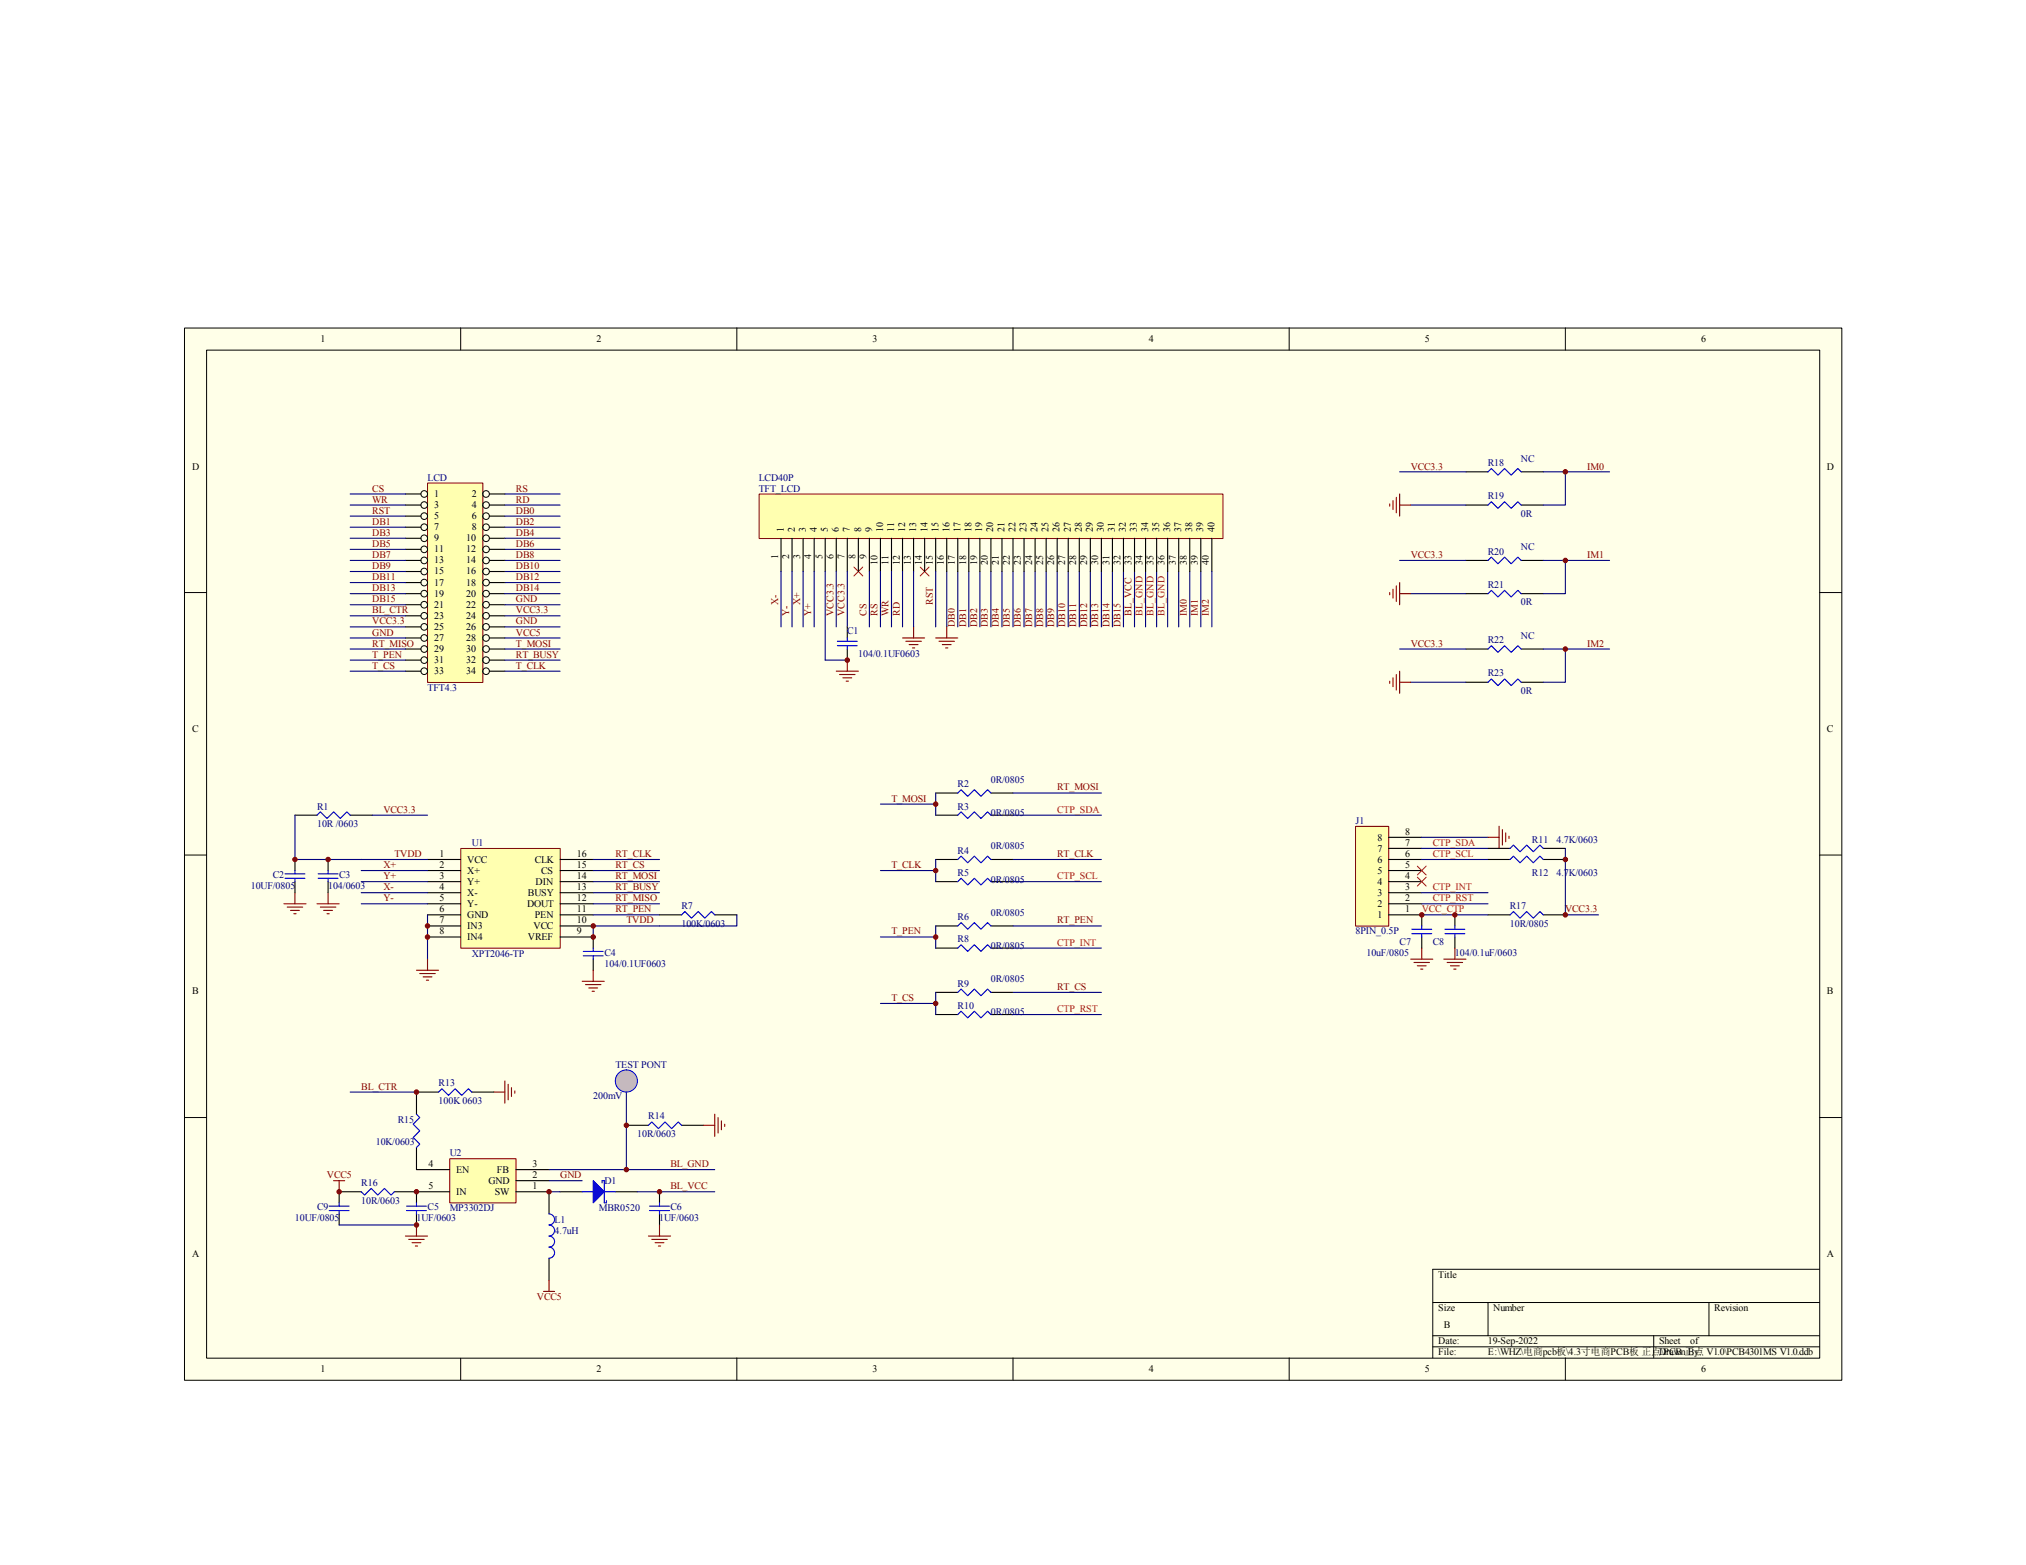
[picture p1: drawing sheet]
<svg xmlns="http://www.w3.org/2000/svg" width="279mm" height="216mm" viewBox="0 0 279 216" stroke-linecap="round" stroke-linejoin="round" font-family="sans-serif">
<path d="M25.4 45.3h228.6v145.1h-228.6z" fill="#ffffe8"/>
<g fill="none" stroke="#000" stroke-width=".14">
<path d="M25.4 45.3h228.6v145.1h-228.6zM28.5 48.3h222.5v139.1h-222.5zM63.5 45.2v3.1M101.6 45.2v3.1M139.7 45.2v3.1M177.8 45.2v3.1M215.9 45.2v3.1M25.4 81.7h3.1M250.9 81.7h3.1M25.4 118h3.1M250.9 118h3.1M25.4 154.2h3.1"/>
<path d="M250.9 154.2h3.1M197.6 179.7h53.3M205.2 179.7v4.6M235.7 179.7v4.6M250.9 175.1h-53.3v12.2M63.5 187.3v3.1M101.6 187.3v3.1M139.7 187.3v3.1M177.8 187.3v3.1M197.6 184.3h53.3M197.6 185.8h53.3M215.9 187.3v3.1"/>
<path d="M228.1 184.3v3"/>
</g>
<path d="M59 66.7h7.6v27.4h-7.6z" fill="#ffffb0"/>
<path d="M59 66.6h7.6v27.5h-7.6z" fill="none" stroke="#800000" stroke-width=".14"/>
<g fill="none" stroke="#000" stroke-width=".14">
<circle cx="58.5" cy="74.3" r=".46"/>
<circle cx="58.5" cy="68.1" r=".46"/>
<circle cx="58.5" cy="71.2" r=".46"/>
<circle cx="58.5" cy="77.3" r=".46"/>
<circle cx="58.5" cy="69.7" r=".46"/>
<circle cx="58.5" cy="72.7" r=".46"/>
<circle cx="58.5" cy="78.8" r=".46"/>
<circle cx="58.5" cy="75.8" r=".46"/>
<circle cx="67" cy="74.3" r=".46"/>
<circle cx="67" cy="68.1" r=".46"/>
<circle cx="67" cy="71.2" r=".46"/>
<circle cx="67" cy="77.3" r=".46"/>
<circle cx="67" cy="69.7" r=".46"/>
<circle cx="67" cy="72.7" r=".46"/>
<circle cx="67" cy="78.8" r=".46"/>
<circle cx="67" cy="75.8" r=".46"/>
<circle cx="58.5" cy="89.5" r=".46"/>
<circle cx="58.5" cy="86.5" r=".46"/>
<circle cx="58.5" cy="83.4" r=".46"/>
<circle cx="58.5" cy="80.4" r=".46"/>
<circle cx="58.5" cy="92.6" r=".46"/>
<circle cx="58.5" cy="81.9" r=".46"/>
<circle cx="58.5" cy="91.1" r=".46"/>
<circle cx="58.5" cy="85" r=".46"/>
<circle cx="58.5" cy="88" r=".46"/>
<circle cx="67" cy="89.5" r=".46"/>
<circle cx="67" cy="86.5" r=".46"/>
<circle cx="67" cy="83.4" r=".46"/>
<circle cx="67" cy="80.4" r=".46"/>
<circle cx="67" cy="92.6" r=".46"/>
<circle cx="67" cy="81.9" r=".46"/>
<circle cx="67" cy="91.1" r=".46"/>
<circle cx="67" cy="85" r=".46"/>
<circle cx="67" cy="88" r=".46"/>
</g>
<g fill="none" stroke="#000" stroke-width=".15">
<path d="M55.9 68.1h2.1M55.9 69.7h2.1M55.9 71.2h2.1M55.9 72.7h2.1M55.9 74.3h2.1M55.9 75.8h2.1M55.9 77.3h2.1M55.9 78.8h2.1M67.5 68.1h2.1M67.5 69.7h2.1M67.5 71.2h2.1M67.5 72.7h2.1"/>
<path d="M67.5 74.3h2.1M67.5 75.8h2.1M67.5 77.3h2.1M67.5 78.8h2.1M55.9 80.4h2.1M55.9 81.9h2.1M55.9 83.4h2.1M55.9 85h2.1M55.9 86.5h2.1M55.9 88h2.1M55.9 89.5h2.1M55.9 91.1h2.1"/>
<path d="M55.9 92.6h2.1M67.5 80.4h2.1M67.5 81.9h2.1M67.5 83.4h2.1M67.5 85h2.1M67.5 86.5h2.1M67.5 88h2.1M67.5 89.5h2.1M67.5 91.1h2.1M67.5 92.6h2.1"/>
</g>
<g fill="none" stroke="#000080" stroke-width=".15">
<path d="M48.3 68.1h7.6M48.3 69.7h7.6M48.3 71.2h7.6M48.3 72.7h7.6M48.3 74.3h7.6M48.3 75.8h7.6M48.3 77.3h7.6M48.3 78.8h7.6M69.6 68.1h7.6M69.6 69.7h7.6M69.6 71.2h7.6M69.6 72.7h7.6"/>
<path d="M69.6 74.3h7.6M69.6 75.8h7.6M69.6 77.3h7.6M69.6 78.8h7.6M48.3 80.4h7.6M48.3 81.9h7.6M48.3 83.4h7.6M48.3 85h7.6M48.3 86.5h7.6M48.3 88h7.6M48.3 89.5h7.6M48.3 92.6h7.6"/>
<path d="M48.3 91.1h7.6M69.6 80.4h7.6M69.6 81.9h7.6M69.6 83.4h7.6M69.6 85h7.6M69.6 86.5h7.6M69.6 88h7.6M69.6 89.5h7.6M69.6 92.6h7.6"/>
</g>
<path d="M63.6 117.1h13.7v13.7h-13.7z" fill="#ffffb0"/>
<path d="M63.5 117.1h13.8v13.7h-13.8z" fill="none" stroke="#800000" stroke-width=".14"/>
<g fill="none" stroke="#000" stroke-width=".15">
<path d="M40.7 112.5h3M40.7 118.6v1.5M45.2 118.6v1.5M48.3 112.5h3M59 118.6h4.5M77.2 118.6h4.6M40.7 121.6v1.6M45.2 121.6v1.6M59 120.1h4.5M59 121.6h4.5M59 123.2h4.5M59 124.7h4.5"/>
<path d="M59 126.2h4.5M59 127.7h4.5M59 129.3h4.5M77.2 120.1h4.6M77.2 121.6h4.6M77.2 123.2h4.6M77.2 124.7h4.6M77.2 126.2h4.6M77.2 127.7h4.6M77.2 129.3h4.6v1.5M81.8 132.3v1.6M91 126.2h3"/>
<path d="M98.6 126.2h3"/>
</g>
<g fill="none" stroke="#00f" stroke-width=".15">
<path d="M43.7 112.5l.5-.5 .9 .9 .9-.9 .9 .9 .9-.9 .5 .5M39.3 121.2h2.7M39.3 120.6h2.7M40.7 120.1v.5M40.7 121.2v.4M43.9 121.2h2.7M43.9 120.6h2.7M45.2 120.1v.5M45.2 121.2v.4M80.4 131.3h2.8M80.4 131.9h2.8M81.8 130.8v.5"/>
<path d="M81.8 131.9v.4M94 126.2l.5-.4 .9 .9 .9-.9 .9 .9 .9-.9 .5 .4"/>
</g>
<g fill="none" stroke="#000080" stroke-width=".15">
<path d="M69.6 91.1h7.6M40.7 112.5v6.1h18.3M51.3 112.5h7.7M81.8 118.6h9.2M49.8 120.1h9.2M49.8 121.6h9.2M49.8 123.2h9.2M49.8 124.7h9.2M59 126.2v6.1M81.8 120.1h9.2M81.8 121.6h9.2M81.8 123.2h9.2"/>
<path d="M81.8 124.7h9.2M81.8 126.2h9.2M101.6 126.2v1.5h-19.8v1.6"/>
</g>
<g fill="none" stroke="#800000" stroke-width=".15">
<path d="M39.2 124.7h3M39.6 125.1h2.1M40.1 125.6h1.2M40.5 126.1h.3M40.7 123.2v1.5M43.7 124.7h3.1M44.2 125.1h2.1M44.6 125.6h1.3M45.1 126.1h.3M45.2 123.2v1.5M57.4 133.9h3.1M57.9 134.3h2.1"/>
<path d="M58.3 134.8h1.3M58.8 135.2h.3M59 132.3v1.6"/>
</g>
<path d="M187 114h4.5v13.8h-4.5z" fill="#ffffb0"/>
<path d="M186.9 114h4.6v13.8h-4.6z" fill="none" stroke="#800000" stroke-width=".14"/>
<g fill="none" stroke="#000" stroke-width=".15">
<path d="M191.5 118.6h4.6M191.5 117h4.6M191.5 115.5h4.6M205.2 118.6h3.1M205.2 117h3.1M212.8 118.6h3.1M212.8 117h3.1M191.5 126.2h4.6v1.5M191.5 124.7h4.6M191.5 123.2h4.6M191.5 121.6h4.6M191.5 120.1h4.6"/>
<path d="M196.1 129.3v1.5M200.6 126.2v1.5M200.6 129.3v1.5M205.2 126.2h3.1M212.8 126.2h3.1M57.4 158.3v3.1M60.5 150.7h-3.1v3M65.1 150.7h3M46.8 164.4h3M54.4 164.4h3"/>
</g>
<g fill="none" stroke="#00f" stroke-width=".15">
<path d="M208.3 118.6l.4-.5 .9 .9 .9-.9 1 .9 .9-.9 .4 .5M208.3 117l.4-.4 .9 .9 .9-.9 1 .9 .9-.9 .4 .4M194.7 128.2h2.7M194.7 128.8h2.7M196.1 127.7v.5M196.1 128.8v.5M199.3 128.2h2.7M199.3 128.8h2.7M200.6 127.7v.5M200.6 128.8v.5M208.3 126.2l.4-.4 .9 .9 .9-.9 1 .9 .9-.9 .4 .4M57.4 153.7l.5 .5-.9 .9 .9 .9-.9 .9 .9 .9-.5 .5"/>
<path d="M60.5 150.7l.4-.5 1 .9 .9-.9 .9 .9 .9-.9 .5 .5M49.8 164.4l.5 .5 .9-1 .9 1 .9-1 .9 1 .5-.5"/>
</g>
<g fill="none" stroke="#800000" stroke-width=".15">
<path d="M115.3 92.6h3.1M115.8 93.1h2.1M116.2 93.5h1.3M116.7 94h.3M116.8 91.1v1.5M124.5 88h3M124.9 88.5h2.2M125.4 88.9h1.2M125.8 89.4h.3M126 86.5v1.5M129 88h3.1M129.5 88.5h2.1"/>
<path d="M130 88.9h1.2M130.4 89.4h.3M130.6 86.5v1.5M205.2 115.5h1.5M206.7 114v3M207.2 114.4v2.2M207.6 114.9v1.2M208.1 115.4v.3M194.5 132.3h3.1M195 132.8h2.1M195.5 133.2h1.2M195.9 133.7h.3"/>
<path d="M196.1 130.8v1.5M199.1 132.3h3.1M199.6 132.8h2.1M200 133.2h1.2M200.5 133.7h.3M200.6 130.8v1.5"/>
</g>
<g fill="none" stroke="#000080" stroke-width=".15">
<path d="M130.6 78.8v7.7M132.1 78.8v7.7M133.6 78.8v7.7M135.1 78.8v7.7M136.7 78.8v7.7M138.2 78.8v7.7M139.7 78.8v7.7M141.2 78.8v7.7M142.7 78.8v7.7M144.3 78.8v7.7M145.8 78.8v7.7M147.3 78.8v7.7"/>
<path d="M148.8 78.8v7.7M150.4 78.8v7.7M151.9 78.8v7.7M153.4 78.8v7.7M154.9 78.8v7.7M156.5 78.8v7.7M158 78.8v7.7M159.5 78.8v7.7M161 78.8v7.7M162.6 78.8v7.7M164.1 78.8v7.7M165.6 78.8v7.7"/>
<path d="M121.4 110.9h7.6M196.1 115.5h9.1M196.1 117h9.1M196.1 118.6h9.1M215.9 117v9.2h4.5M196.1 126.2h9.1M196.1 124.7h9.1M196.1 123.2h9.1"/>
</g>
<path d="M117.8 78.2l1.2 1.3M119 78.2l-1.2 1.3M126.9 78.2l1.2 1.3M128.1 78.2l-1.2 1.3M195.5 119.5l1.2 1.2M196.7 119.5l-1.2 1.2M195.5 121l1.2 1.2M196.7 121l-1.2 1.2" fill="none" stroke="#f00" stroke-width=".14"/>
<path d="M104.7 68.2h64v6.1h-64z" fill="#ffffb0"/>
<path d="M104.7 68.2h64v6.1h-64z" fill="none" stroke="#800000" stroke-width=".14"/>
<g fill="none" stroke="#000" stroke-width=".15">
<path d="M107.7 74.3v4.5M109.2 74.3v4.5M110.8 74.3v4.5M112.3 74.3v4.5M113.8 74.3v4.5M115.3 74.3v4.5M116.8 74.3v4.5M118.4 74.3v4.5M119.9 74.3v4.5M121.4 74.3v4.5M122.9 74.3v4.5M124.5 74.3v4.5"/>
<path d="M126 74.3v4.5M127.5 74.3v4.5M129 74.3v4.5M130.6 74.3v4.5M132.1 74.3v4.5M133.6 74.3v4.5M135.1 74.3v4.5M136.7 74.3v4.5M138.2 74.3v4.5M139.7 74.3v4.5M141.2 74.3v4.5M142.7 74.3v4.5"/>
<path d="M144.3 74.3v4.5M145.8 74.3v4.5M147.3 74.3v4.5M148.8 74.3v4.5M150.4 74.3v4.5M151.9 74.3v4.5M153.4 74.3v4.5M154.9 74.3v4.5M156.5 74.3v4.5M158 74.3v4.5M159.5 74.3v4.5M161 74.3v4.5"/>
<path d="M162.6 74.3v4.5M164.1 74.3v4.5M165.6 74.3v4.5M167.1 74.3v4.5M129 109.4h3.1M129 112.5h3.1M129 118.6h3.1M136.7 109.4h3M136.7 112.5h3M136.7 118.6h3M129 121.6h3.1M129 127.7h3.1"/>
<path d="M129 130.8h3.1M129 136.9h3.1M129 140h3.1M136.7 121.6h3M136.7 127.7h3M136.7 130.8h3M136.7 136.9h3M136.7 140h3M86.4 155.2h3M94 155.2h3"/>
</g>
<g fill="none" stroke="#000080" stroke-width=".15">
<path d="M107.7 78.8v7.7M109.2 78.8v7.7M110.8 78.8v7.7M112.3 78.8v7.7M113.8 78.8v12.3M115.3 78.8v7.7M116.8 78.8v7.7M119.9 78.8v7.7M121.4 78.8v7.7M122.9 78.8v7.7M124.5 78.8v7.7M126 78.8v7.7"/>
<path d="M129 78.8v7.7M167.1 78.8v7.7M129 109.4v3.1M129 118.6v3M139.7 109.4h12.2M139.7 112.5h12.2M139.7 118.6h12.2M121.4 120.1h7.6M121.4 129.3h7.6M121.4 138.4h7.6M129 127.7v3.1M129 136.9v3.1"/>
<path d="M139.7 121.6h12.2M139.7 127.7h12.2M139.7 130.8h12.2M139.7 136.9h12.2M139.7 140h12.2"/>
</g>
<path d="M132.1 109.4l.4-.5 1 1 .9-1 .9 1 .9-1 .5 .5M132.1 112.5l.4-.5 1 .9 .9-.9 .9 .9 .9-.9 .5 .5M132.1 118.6l.4-.5 1 .9 .9-.9 .9 .9 .9-.9 .5 .5M132.1 121.6l.4-.4 1 .9 .9-.9 .9 .9 .9-.9 .5 .4M132.1 127.7l.4-.4 1 .9 .9-.9 .9 .9 .9-.9 .5 .4M132.1 130.8l.4-.5 1 1 .9-1 .9 1 .9-1 .5 .5M132.1 136.9l.4-.5 1 1 .9-1 .9 1 .9-1 .5 .5M132.1 140l.4-.5 1 .9 .9-.9 .9 .9 .9-.9 .5 .5M89.4 155.2l.5-.4 .9 .9 .9-.9 .9 .9 .9-.9 .5 .4" fill="none" stroke="#00f" stroke-width=".15"/>
<g fill="#800000" stroke="#800000" stroke-width=".14">
<circle cx="59" cy="127.7" r=".31"/>
<circle cx="59" cy="129.3" r=".31"/>
<circle cx="81.8" cy="127.7" r=".3"/>
<circle cx="129" cy="110.9" r=".31"/>
<circle cx="129" cy="120.1" r=".31"/>
<circle cx="129" cy="129.3" r=".3"/>
<circle cx="129" cy="138.4" r=".3"/>
</g>
<path d="M80.3 135.4h3M80.7 135.8h2.2M81.2 136.3h1.2M81.7 136.8h.3M81.8 133.9v1.5" fill="none" stroke="#800000" stroke-width=".15"/>
<path d="M62.1 159.9h9.1v6h-9.1z" fill="#ffffb0"/>
<path d="M62 159.9h9.2v6h-9.2z" fill="none" stroke="#800000" stroke-width=".14"/>
<g fill="none" stroke="#000" stroke-width=".15">
<path d="M46.8 164.4v1.5M46.8 167.5v1.5M57.4 161.4h4.6M57.4 167.5v1.5M62 164.4h-4.6v1.5M71.1 164.4h4.6v3.1M71.1 162.9h4.6M71.1 161.4h4.6M75.7 173.6v3M77.2 164.4h3.1M84.9 164.4h3M91 164.4v1.5"/>
<path d="M91 167.5v1.5"/>
</g>
<path d="M48.3 150.7h9.1M86.4 149.1v12.3M46.8 169h10.6M75.7 162.9h4.6M75.7 164.4h1.5M75.7 161.4h22.9M87.9 164.4h10.7" fill="none" stroke="#000080" stroke-width=".15"/>
<g fill="none" stroke="#800000" stroke-width=".15">
<path d="M68.1 150.7h1.5M69.6 149.1v3.1M70.1 149.6v2.1M70.5 150v1.3M71 150.5v.3M97 155.2h1.6M98.6 153.7v3.1M99 154.2v2.1M99.5 154.6v1.3M99.9 155.1v.3M46 162.9h1.5M46.8 162.9v1.5"/>
<path d="M55.9 170.5h3.1M56.4 171h2.1M56.8 171.4h1.2M57.3 171.9h.3M57.4 169v1.5M75 178.2h1.5M75.7 176.6v1.6M89.4 170.5h3.1M89.9 171h2.1M90.3 171.4h1.3M90.8 171.9h.3M91 169v1.5"/>
</g>
<g fill="#800000" stroke="#800000" stroke-width=".14">
<circle cx="57.4" cy="150.7" r=".31"/>
<circle cx="86.4" cy="161.4" r=".31"/>
</g>
<g fill="none" stroke="#00f" stroke-width=".15">
<path d="M45.4 166.4h2.7M45.4 167h2.7M46.8 165.9v.5M46.8 167v.5M56.1 166.4h2.7M56.1 167h2.7M57.4 165.9v.5M57.4 167v.5M75.7 167.5a.76 .76 0 0 1 .8 .7 .76 .76 0 0 1-.8 .8 .76 .76 0 0 1 .8 .8 .76 .76 0 0 1-.8 .7 .76 .76 0 0 1 .8 .8 .76 .76 0 0 1-.8 .7 .76 .76 0 0 1 .8 .8 .76 .76 0 0 1-.8 .8M80.3 164.4h1.5M83 163.2v-.3h.3v3h.3v-.3M83.3 164.4h1.6"/>
<path d="M89.6 166.4h2.7M89.6 167h2.7M91 165.9v.5M91 167v.5"/>
</g>
<path d="M81.8 162.9l1.5 1.5-1.5 1.5z" fill="#00f" stroke="#00f" stroke-width=".15"/>
<circle cx="86.4" cy="149.1" r="1.53" fill="#c0c0c0" stroke="#00f" stroke-width=".14"/>
<g fill="none" stroke="#000" stroke-width=".15">
<path d="M202.2 65.1h3M202.2 69.7h3M202.2 77.3h3M209.8 65.1h3M209.8 69.7h3M209.8 77.3h3M116.8 86.5v1.5M116.8 89.5v1.6M202.2 81.9h3M202.2 89.5h3M202.2 94.1h3M209.8 81.9h3"/>
<path d="M209.8 89.5h3M209.8 94.1h3"/>
</g>
<path d="M205.2 65.1l.5-.5 .9 1 .9-1 .9 1 .9-1 .5 .5M205.2 69.7l.5-.5 .9 .9 .9-.9 .9 .9 .9-.9 .5 .5M205.2 77.3l.5-.4 .9 .9 .9-.9 .9 .9 .9-.9 .5 .4M115.5 89.1h2.7M115.5 88.5h2.7M116.8 88v.5M116.8 89.1v.4M205.2 81.9l.5-.5 .9 1 .9-1 .9 1 .9-1 .5 .5M205.2 89.5l.5-.4 .9 .9 .9-.9 .9 .9 .9-.9 .5 .4M205.2 94.1l.5-.4 .9 .9 .9-.9 .9 .9 .9-.9 .5 .4" fill="none" stroke="#00f" stroke-width=".15"/>
<g fill="none" stroke="#000080" stroke-width=".15">
<path d="M193 65.1h9.2M193 77.3h9.2M194.5 69.7h7.7M212.8 65.1h9.2M212.8 77.3h9.2M215.9 65.1v4.6h-3.1M215.9 77.3v4.6h-3.1M113.8 91.1h3M193 89.5h9.2M194.5 81.9h7.7M194.5 94.1h7.7M212.8 89.5h9.2"/>
<path d="M215.9 89.5v4.6h-3.1"/>
</g>
<g fill="none" stroke="#800000" stroke-width=".15">
<path d="M191.7 69.5v.3M192.1 69.1v1.2M192.6 68.6v2.1M193 68.1v3.1M193 69.7h1.5M191.7 81.7v.4M191.7 94v.3M192.1 81.3v1.2M192.1 93.5v1.2M192.6 80.8v2.2M192.6 93.1v2.1M193 80.4v3"/>
<path d="M193 92.6v3M193 81.9h1.5M193 94.1h1.5"/>
</g>
<g fill="#800000" stroke="#800000" stroke-width=".14">
<circle cx="215.9" cy="65.1" r=".31"/>
<circle cx="215.9" cy="77.3" r=".31"/>
<circle cx="215.9" cy="89.5" r=".31"/>
<circle cx="45.2" cy="118.6" r=".3"/>
<circle cx="81.8" cy="129.3" r=".3"/>
<circle cx="57.4" cy="169" r=".31"/>
<circle cx="86.4" cy="155.2" r=".31"/>
<circle cx="90.9" cy="164.4" r=".31"/>
<circle cx="215.9" cy="118.6" r=".31"/>
<circle cx="215.9" cy="126.2" r=".31"/>
<circle cx="200.6" cy="126.2" r=".3"/>
<circle cx="116.8" cy="91.1" r=".31"/>
<circle cx="75.7" cy="164.4" r=".31"/>
<circle cx="57.4" cy="164.4" r=".31"/>
<circle cx="40.7" cy="118.6" r=".31"/>
<circle cx="46.8" cy="164.4" r=".31"/>
<circle cx="196.1" cy="126.2" r=".31"/>
</g>
<g font-size="1.4">
<text x="44.2" y="47.2">1</text>
<text x="82.2" y="47.2">2</text>
<text x="120.3" y="47.2">3</text>
<text x="158.4" y="47.2">4</text>
<text x="196.5" y="47.2">5</text>
<text x="234.6" y="47.2">6</text>
<text x="26.5" y="64.8">D</text>
<text x="251.9" y="64.8">D</text>
<text x="59.9" y="68.6">1</text>
<text x="59.9" y="70.1">3</text>
<text x="59.9" y="71.6">5</text>
<text x="65.1" y="68.6">2</text>
<text x="65.1" y="70.1">4</text>
<text x="65.1" y="71.6">6</text>
<text x="59.9" y="73.2">7</text>
<text x="59.9" y="74.7">9</text>
<text x="59.9" y="76.2">11</text>
<text x="59.9" y="77.7">13</text>
<text x="64.3" y="74.7">10</text>
<text x="64.3" y="76.2">12</text>
<text x="64.3" y="77.7">14</text>
<text x="65.1" y="73.2">8</text>
<text x="107.3" y="77.2" transform="rotate(-90 107.3 77.2)">1</text>
<text x="108.1" y="73.4" transform="rotate(-90 108.1 73.4)">1</text>
<text x="108.8" y="77.2" transform="rotate(-90 108.8 77.2)">2</text>
<text x="109.6" y="73.4" transform="rotate(-90 109.6 73.4)">2</text>
<text x="110.4" y="77.2" transform="rotate(-90 110.4 77.2)">3</text>
<text x="111.1" y="73.4" transform="rotate(-90 111.1 73.4)">3</text>
<text x="111.9" y="77.2" transform="rotate(-90 111.9 77.2)">4</text>
<text x="112.6" y="73.4" transform="rotate(-90 112.6 73.4)">4</text>
<text x="113.4" y="77.2" transform="rotate(-90 113.4 77.2)">5</text>
<text x="114.2" y="73.4" transform="rotate(-90 114.2 73.4)">5</text>
<text x="114.9" y="77.2" transform="rotate(-90 114.9 77.2)">6</text>
<text x="115.7" y="73.4" transform="rotate(-90 115.7 73.4)">6</text>
<text x="116.5" y="77.2" transform="rotate(-90 116.5 77.2)">7</text>
<text x="117.2" y="73.4" transform="rotate(-90 117.2 73.4)">7</text>
<text x="118" y="77.2" transform="rotate(-90 118 77.2)">8</text>
<text x="118.7" y="73.4" transform="rotate(-90 118.7 73.4)">8</text>
<text x="119.5" y="77.2" transform="rotate(-90 119.5 77.2)">9</text>
<text x="120.3" y="73.4" transform="rotate(-90 120.3 73.4)">9</text>
<text x="121" y="77.9" transform="rotate(-90 121 77.9)">10</text>
<text x="121.8" y="73.4" transform="rotate(-90 121.8 73.4)">10</text>
<text x="122.6" y="77.9" transform="rotate(-90 122.6 77.9)">11</text>
<text x="123.3" y="73.4" transform="rotate(-90 123.3 73.4)">11</text>
<text x="124.1" y="77.9" transform="rotate(-90 124.1 77.9)">12</text>
<text x="124.8" y="73.4" transform="rotate(-90 124.8 73.4)">12</text>
<text x="125.6" y="77.9" transform="rotate(-90 125.6 77.9)">13</text>
<text x="126.4" y="73.4" transform="rotate(-90 126.4 73.4)">13</text>
<text x="127.1" y="77.9" transform="rotate(-90 127.1 77.9)">14</text>
<text x="127.9" y="73.4" transform="rotate(-90 127.9 73.4)">14</text>
<text x="128.6" y="77.9" transform="rotate(-90 128.6 77.9)">15</text>
<text x="129.4" y="73.4" transform="rotate(-90 129.4 73.4)">15</text>
<text x="130.2" y="77.9" transform="rotate(-90 130.2 77.9)">16</text>
<text x="130.9" y="73.4" transform="rotate(-90 130.9 73.4)">16</text>
<text x="131.7" y="77.9" transform="rotate(-90 131.7 77.9)">17</text>
<text x="132.5" y="73.4" transform="rotate(-90 132.5 73.4)">17</text>
<text x="133.2" y="77.9" transform="rotate(-90 133.2 77.9)">18</text>
<text x="134" y="73.4" transform="rotate(-90 134 73.4)">18</text>
<text x="134.7" y="77.9" transform="rotate(-90 134.7 77.9)">19</text>
<text x="135.5" y="73.4" transform="rotate(-90 135.5 73.4)">19</text>
<text x="136.2" y="77.9" transform="rotate(-90 136.2 77.9)">20</text>
<text x="137" y="73.4" transform="rotate(-90 137 73.4)">20</text>
<text x="137.8" y="77.9" transform="rotate(-90 137.8 77.9)">21</text>
<text x="138.5" y="73.4" transform="rotate(-90 138.5 73.4)">21</text>
<text x="139.3" y="77.9" transform="rotate(-90 139.3 77.9)">22</text>
<text x="140" y="73.4" transform="rotate(-90 140 73.4)">22</text>
<text x="140.8" y="77.9" transform="rotate(-90 140.8 77.9)">23</text>
<text x="141.6" y="73.4" transform="rotate(-90 141.6 73.4)">23</text>
<text x="142.3" y="77.9" transform="rotate(-90 142.3 77.9)">24</text>
<text x="143.1" y="73.4" transform="rotate(-90 143.1 73.4)">24</text>
<text x="143.8" y="77.9" transform="rotate(-90 143.8 77.9)">25</text>
<text x="144.6" y="73.4" transform="rotate(-90 144.6 73.4)">25</text>
<text x="145.4" y="77.9" transform="rotate(-90 145.4 77.9)">26</text>
<text x="146.1" y="73.4" transform="rotate(-90 146.1 73.4)">26</text>
<text x="146.9" y="77.9" transform="rotate(-90 146.9 77.9)">27</text>
<text x="147.7" y="73.4" transform="rotate(-90 147.7 73.4)">27</text>
<text x="148.4" y="77.9" transform="rotate(-90 148.4 77.9)">28</text>
<text x="149.2" y="73.4" transform="rotate(-90 149.2 73.4)">28</text>
<text x="149.9" y="77.9" transform="rotate(-90 149.9 77.9)">29</text>
<text x="150.7" y="73.4" transform="rotate(-90 150.7 73.4)">29</text>
<text x="151.5" y="77.9" transform="rotate(-90 151.5 77.9)">30</text>
<text x="152.2" y="73.4" transform="rotate(-90 152.2 73.4)">30</text>
<text x="153" y="77.9" transform="rotate(-90 153 77.9)">31</text>
<text x="153.8" y="73.4" transform="rotate(-90 153.8 73.4)">31</text>
<text x="154.5" y="77.9" transform="rotate(-90 154.5 77.9)">32</text>
<text x="155.3" y="73.4" transform="rotate(-90 155.3 73.4)">32</text>
<text x="156" y="77.9" transform="rotate(-90 156 77.9)">33</text>
<text x="156.8" y="73.4" transform="rotate(-90 156.8 73.4)">33</text>
<text x="157.6" y="77.9" transform="rotate(-90 157.6 77.9)">34</text>
<text x="158.3" y="73.4" transform="rotate(-90 158.3 73.4)">34</text>
<text x="159.1" y="77.9" transform="rotate(-90 159.1 77.9)">35</text>
<text x="159.8" y="73.4" transform="rotate(-90 159.8 73.4)">35</text>
<text x="160.6" y="77.9" transform="rotate(-90 160.6 77.9)">36</text>
<text x="161.4" y="73.4" transform="rotate(-90 161.4 73.4)">36</text>
<text x="162.1" y="77.9" transform="rotate(-90 162.1 77.9)">37</text>
<text x="162.9" y="73.4" transform="rotate(-90 162.9 73.4)">37</text>
<text x="163.7" y="77.9" transform="rotate(-90 163.7 77.9)">38</text>
<text x="164.4" y="73.4" transform="rotate(-90 164.4 73.4)">38</text>
<text x="165.2" y="77.9" transform="rotate(-90 165.2 77.9)">39</text>
<text x="165.9" y="73.4" transform="rotate(-90 165.9 73.4)">39</text>
<text x="166.7" y="77.9" transform="rotate(-90 166.7 77.9)">40</text>
<text x="167.5" y="73.4" transform="rotate(-90 167.5 73.4)">40</text>
<text x="59.9" y="79.3">15</text>
<text x="59.9" y="80.8">17</text>
<text x="59.9" y="82.3">19</text>
<text x="59.9" y="83.9">21</text>
<text x="64.3" y="79.3">16</text>
<text x="64.3" y="80.8">18</text>
<text x="64.3" y="82.3">20</text>
<text x="64.3" y="83.9">22</text>
<text x="59.9" y="85.4">23</text>
<text x="59.9" y="86.9">25</text>
<text x="59.9" y="88.4">27</text>
<text x="59.9" y="90">29</text>
<text x="64.3" y="85.4">24</text>
<text x="64.3" y="86.9">26</text>
<text x="64.3" y="88.4">28</text>
<text x="64.3" y="90">30</text>
<text x="59.9" y="91.5">31</text>
<text x="59.9" y="93">33</text>
<text x="64.3" y="91.5">32</text>
<text x="64.3" y="93">34</text>
<text x="26.5" y="101">C</text>
<text x="251.9" y="101">C</text>
<text x="60.6" y="118.2">1</text>
<text x="60.6" y="119.8">2</text>
<text x="64.4" y="119">VCC</text>
<text x="73.7" y="119">CLK</text>
<text x="79.5" y="119.8">15</text>
<text x="79.5" y="118.2">16</text>
<text x="190" y="119">6</text>
<text x="190" y="117.5">7</text>
<text x="190" y="116">8</text>
<text x="193.8" y="119.8">5</text>
<text x="193.8" y="118.2">6</text>
<text x="193.8" y="116.7">7</text>
<text x="193.8" y="115.2">8</text>
<text x="60.6" y="121.3">3</text>
<text x="60.6" y="122.8">4</text>
<text x="60.6" y="124.3">5</text>
<text x="60.6" y="125.9">6</text>
<text x="64.4" y="120.5">X+</text>
<text x="64.4" y="122">Y+</text>
<text x="64.4" y="123.6">X-</text>
<text x="64.4" y="125.1">Y-</text>
<text x="72.7" y="125.1">DOUT</text>
<text x="72.8" y="123.6">BUSY</text>
<text x="73.9" y="122">DIN</text>
<text x="74.6" y="120.5">CS</text>
<text x="79.5" y="125.9">11</text>
<text x="79.5" y="124.3">12</text>
<text x="79.5" y="122.8">13</text>
<text x="79.5" y="121.3">14</text>
<text x="190" y="125.1">2</text>
<text x="190" y="123.6">3</text>
<text x="190" y="122">4</text>
<text x="190" y="120.5">5</text>
<text x="193.8" y="125.9">1</text>
<text x="193.8" y="124.3">2</text>
<text x="193.8" y="122.8">3</text>
<text x="193.8" y="121.3">4</text>
<text x="60.6" y="127.4">7</text>
<text x="60.6" y="128.9">8</text>
<text x="64.4" y="126.6">GND</text>
<text x="64.4" y="128.1">IN3</text>
<text x="64.4" y="129.7">IN4</text>
<text x="72.8" y="129.7">VREF</text>
<text x="73.6" y="128.1">VCC</text>
<text x="73.7" y="126.6">PEN</text>
<text x="79.5" y="128.9">9</text>
<text x="79.5" y="127.4">10</text>
<text x="190" y="126.6">1</text>
<text x="26.5" y="137.2">B</text>
<text x="251.9" y="137.2">B</text>
<text x="59.1" y="161">4</text>
<text x="62.9" y="161.8">EN</text>
<text x="68.5" y="161.8">FB</text>
<text x="73.4" y="161">3</text>
<text x="59.1" y="164.1">5</text>
<text x="62.9" y="164.8">IN</text>
<text x="67.3" y="163.3">GND</text>
<text x="68.2" y="164.8">SW</text>
<text x="73.4" y="164.1">1</text>
<text x="73.4" y="162.6">2</text>
<text x="26.5" y="173.4">A</text>
<text x="251.9" y="173.4">A</text>
<text x="198.4" y="176.3">Title</text>
<text x="198.4" y="180.9">Size</text>
<text x="198.4" y="185.5">Date:</text>
<text x="199.1" y="183.2">B</text>
<text x="205.2" y="185.5">19-Sep-2022</text>
<text x="205.9" y="180.9">Number</text>
<text x="228.8" y="185.5">Sheet</text>
<text x="233.1" y="185.5">of</text>
<text x="236.4" y="180.9">Revision</text>
<text x="44.2" y="189.3">1</text>
<text x="82.2" y="189.3">2</text>
<text x="120.3" y="189.3">3</text>
<text x="158.4" y="189.3">4</text>
<text x="196.5" y="189.3">5</text>
<text x="198.4" y="187">File:</text>
<text x="205.2" y="187">E:\WHZ\电商pcb板\4.3寸电商PCB板 正点Drawn By:</text>
<text x="229.1" y="187">\PCB 正点 V1.0\PCB4301MS V1.0.ddb</text>
<text x="234.6" y="189.3">6</text>
</g>
<g font-size="1.4" fill="#800000">
<text x="194.5" y="64.8">VCC3.3</text>
<text x="218.9" y="64.8">IM0</text>
<text x="51.3" y="67.8">CS</text>
<text x="51.3" y="69.3">WR</text>
<text x="51.3" y="70.9">RST</text>
<text x="71.2" y="67.8">RS</text>
<text x="71.2" y="69.3">RD</text>
<text x="71.2" y="70.9">DB0</text>
<text x="51.3" y="73.9">DB3</text>
<text x="51.3" y="75.4">DB5</text>
<text x="51.3" y="77">DB7</text>
<text x="51.3" y="72.4">DB1</text>
<text x="71.2" y="72.4">DB2</text>
<text x="71.2" y="73.9">DB4</text>
<text x="71.2" y="75.4">DB6</text>
<text x="71.2" y="77">DB8</text>
<text x="194.5" y="77">VCC3.3</text>
<text x="218.9" y="77">IM1</text>
<text x="51.3" y="80">DB11</text>
<text x="51.3" y="81.6">DB13</text>
<text x="51.3" y="83.1">DB15</text>
<text x="51.3" y="78.5">DB9</text>
<text x="71.2" y="78.5">DB10</text>
<text x="71.2" y="80">DB12</text>
<text x="71.2" y="81.6">DB14</text>
<text x="71.2" y="83.1">GND</text>
<text x="107.3" y="83.5" transform="rotate(-90 107.3 83.5)">X-</text>
<text x="110.4" y="83.5" transform="rotate(-90 110.4 83.5)">X+</text>
<text x="128.6" y="83.5" transform="rotate(-90 128.6 83.5)">RST</text>
<text x="51.3" y="84.6">BL_CTR</text>
<text x="51.3" y="86.2">VCC3.3</text>
<text x="51.3" y="87.7">GND</text>
<text x="51.3" y="89.2">RT_MISO</text>
<text x="71.2" y="84.6">VCC3.3</text>
<text x="71.2" y="86.2">GND</text>
<text x="71.2" y="87.7">VCC5</text>
<text x="71.2" y="89.2">T_MOSI</text>
<text x="108.8" y="85" transform="rotate(-90 108.8 85)">Y-</text>
<text x="111.9" y="85" transform="rotate(-90 111.9 85)">Y+</text>
<text x="114.9" y="85" transform="rotate(-90 114.9 85)">VCC3.3</text>
<text x="116.5" y="85" transform="rotate(-90 116.5 85)">VCC3.3</text>
<text x="119.5" y="85" transform="rotate(-90 119.5 85)">CS</text>
<text x="121" y="85" transform="rotate(-90 121 85)">RS</text>
<text x="122.6" y="85" transform="rotate(-90 122.6 85)">WR</text>
<text x="124.1" y="85" transform="rotate(-90 124.1 85)">RD</text>
<text x="131.7" y="86.5" transform="rotate(-90 131.7 86.5)">DB0</text>
<text x="133.2" y="86.5" transform="rotate(-90 133.2 86.5)">DB1</text>
<text x="134.7" y="86.5" transform="rotate(-90 134.7 86.5)">DB2</text>
<text x="136.2" y="86.5" transform="rotate(-90 136.2 86.5)">DB3</text>
<text x="137.8" y="86.5" transform="rotate(-90 137.8 86.5)">DB4</text>
<text x="139.3" y="86.5" transform="rotate(-90 139.3 86.5)">DB5</text>
<text x="140.8" y="86.5" transform="rotate(-90 140.8 86.5)">DB6</text>
<text x="142.3" y="86.5" transform="rotate(-90 142.3 86.5)">DB7</text>
<text x="143.8" y="86.5" transform="rotate(-90 143.8 86.5)">DB8</text>
<text x="145.4" y="86.5" transform="rotate(-90 145.4 86.5)">DB9</text>
<text x="146.9" y="86.5" transform="rotate(-90 146.9 86.5)">DB10</text>
<text x="148.4" y="86.5" transform="rotate(-90 148.4 86.5)">DB11</text>
<text x="149.9" y="86.5" transform="rotate(-90 149.9 86.5)">DB12</text>
<text x="151.5" y="86.5" transform="rotate(-90 151.5 86.5)">DB13</text>
<text x="153" y="86.5" transform="rotate(-90 153 86.5)">DB14</text>
<text x="154.5" y="86.5" transform="rotate(-90 154.5 86.5)">DB15</text>
<text x="156" y="85" transform="rotate(-90 156 85)">BL_VCC</text>
<text x="163.7" y="85" transform="rotate(-90 163.7 85)">IM0</text>
<text x="165.2" y="85" transform="rotate(-90 165.2 85)">IM1</text>
<text x="166.7" y="85" transform="rotate(-90 166.7 85)">IM2</text>
<text x="194.5" y="89.2">VCC3.3</text>
<text x="218.9" y="89.2">IM2</text>
<text x="51.3" y="90.7">T_PEN</text>
<text x="51.3" y="92.2">T_CS</text>
<text x="71.2" y="92.2">T_CLK</text>
<text x="71.2" y="90.7">RT_BUSY</text>
<text x="52.9" y="112.1">VCC3.3</text>
<text x="122.9" y="110.6">T_MOSI</text>
<text x="145.8" y="109.1">RT_MOSI</text>
<text x="52.9" y="119.8">X+</text>
<text x="54.4" y="118.2">TVDD</text>
<text x="84.9" y="119.8">RT_CS</text>
<text x="84.9" y="118.2">RT_CLK</text>
<text x="122.9" y="119.8">T_CLK</text>
<text x="145.8" y="118.2">RT_CLK</text>
<text x="52.9" y="121.3">Y+</text>
<text x="52.9" y="122.8">X-</text>
<text x="52.9" y="124.3">Y-</text>
<text x="84.9" y="124.3">RT_MISO</text>
<text x="84.9" y="121.3">RT_MOSI</text>
<text x="84.9" y="125.9">RT_PEN</text>
<text x="84.9" y="122.8">RT_BUSY</text>
<text x="215.8" y="125.9">VCC3.3</text>
<text x="86.4" y="127.4">TVDD</text>
<text x="122.9" y="128.9">T_PEN</text>
<text x="145.8" y="127.4">RT_PEN</text>
<text x="145.8" y="136.6">RT_CS</text>
<text x="122.9" y="138.1">T_CS</text>
<text x="49.8" y="150.3">BL_CTR</text>
<text x="92.4" y="161">BL_GND</text>
<text x="45.1" y="162.6">VCC5</text>
<text x="77.3" y="162.6">GND</text>
<text x="92.4" y="164.1">BL_VCC</text>
<text x="74" y="179.4">VCC5</text>
</g>
<g font-size="1.4" fill="#000080">
<text x="205.2" y="64.3">R18</text>
<text x="209.7" y="63.7">NC</text>
<text x="59" y="66.3">LCD</text>
<text x="104.6" y="66.3">LCD40P</text>
<text x="104.6" y="67.8">TFT_LCD</text>
<text x="205.2" y="68.9">R19</text>
<text x="209.7" y="71.3">0R</text>
<text x="205.2" y="76.5">R20</text>
<text x="209.7" y="75.9">NC</text>
<text x="205.2" y="81.1">R21</text>
<text x="209.7" y="83.5">0R</text>
<text x="116.8" y="87.5">C1</text>
<text x="205.2" y="88.7">R22</text>
<text x="209.7" y="88.1">NC</text>
<text x="59" y="95.3">TFT4.3</text>
<text x="118.4" y="90.6">104/0.1UF0603</text>
<text x="205.2" y="93.3">R23</text>
<text x="209.7" y="95.8">0R</text>
<text x="136.6" y="108">0R/0805</text>
<text x="43.7" y="111.7">R1</text>
<text x="132.1" y="108.6">R2</text>
<text x="132.1" y="111.7">R3</text>
<text x="136.6" y="112.6">0R/0805</text>
<text x="186.9" y="113.7">J1</text>
<text x="43.7" y="114.1">10R /0603</text>
<text x="65.1" y="116.7">U1</text>
<text x="132.1" y="117.8">R4</text>
<text x="136.6" y="117.2">0R/0805</text>
<text x="211.3" y="116.2">R11</text>
<text x="214.7" y="116.2">4.7K/0603</text>
<text x="34.6" y="122.6">10UF/0805</text>
<text x="37.6" y="121.1">C2</text>
<text x="45.2" y="122.6">104/0603</text>
<text x="46.8" y="121.1">C3</text>
<text x="94" y="125.4">R7</text>
<text x="132.1" y="120.8">R5</text>
<text x="136.6" y="121.8">0R/0805</text>
<text x="208.2" y="125.4">R17</text>
<text x="211.3" y="120.8">R12</text>
<text x="214.7" y="120.8">4.7K/0603</text>
<text x="65.1" y="132">XPT2046-TP</text>
<text x="83.3" y="131.8">C4</text>
<text x="94" y="127.8">100K/0603</text>
<text x="132.1" y="127">R6</text>
<text x="132.1" y="130">R8</text>
<text x="136.6" y="126.3">0R/0805</text>
<text x="136.6" y="130.9">0R/0805</text>
<text x="186.9" y="128.9">8PIN_0.5P</text>
<text x="188.5" y="131.8">10uF/0805</text>
<text x="193" y="130.3">C7</text>
<text x="197.6" y="130.3">C8</text>
<text x="200.6" y="131.8">104/0.1uF/0603</text>
<text x="208.2" y="127.8">10R/0805</text>
<text x="83.3" y="133.4">104/0.1UF0603</text>
<text x="132.1" y="136.1">R9</text>
<text x="136.6" y="135.5">0R/0805</text>
<text x="132.1" y="139.2">R10</text>
<text x="136.6" y="140.1">0R/0805</text>
<text x="60.5" y="149.9">R13</text>
<text x="84.9" y="147.3">TEST PONT</text>
<text x="54.9" y="154.9">R15</text>
<text x="60.5" y="152.3">100K 0603</text>
<text x="81.8" y="151.7">200mV</text>
<text x="89.4" y="154.4">R14</text>
<text x="51.8" y="157.9">10K/0603</text>
<text x="62" y="159.5">U2</text>
<text x="87.9" y="156.9">10R/0603</text>
<text x="43.7" y="167">C9</text>
<text x="49.8" y="163.6">R16</text>
<text x="49.8" y="166.1">10R/0603</text>
<text x="59" y="167">C5</text>
<text x="62" y="167.1">MP3302DJ</text>
<text x="82.6" y="167.1">MBR0520</text>
<text x="83.3" y="163.3">D1</text>
<text x="92.4" y="167">C6</text>
<text x="40.7" y="168.5">10UF/0805</text>
<text x="57.4" y="168.5">1UF/0603</text>
<text x="76.5" y="168.7">L1</text>
<text x="76.5" y="170.2">4.7uH</text>
<text x="90.9" y="168.5">1UF/0603</text>
</g>
<g font-size="1.4" fill="#f00">
<text x="157.6" y="85" transform="rotate(-90 157.6 85)">BL_GND</text>
<text x="159.1" y="85" transform="rotate(-90 159.1 85)">BL_GND</text>
<text x="160.6" y="85" transform="rotate(-90 160.6 85)">BL_GND</text>
<text x="145.8" y="112.1">CTP_SDA</text>
<text x="197.6" y="118.2">CTP_SCL</text>
<text x="197.6" y="116.7">CTP_SDA</text>
<text x="145.8" y="121.3">CTP_SCL</text>
<text x="196.1" y="125.9">VCC_CTP</text>
<text x="197.6" y="122.8">CTP_INT</text>
<text x="197.6" y="124.3">CTP_RST</text>
<text x="145.8" y="130.5">CTP_INT</text>
<text x="145.8" y="139.6">CTP_RST</text>
</g>
</svg>
